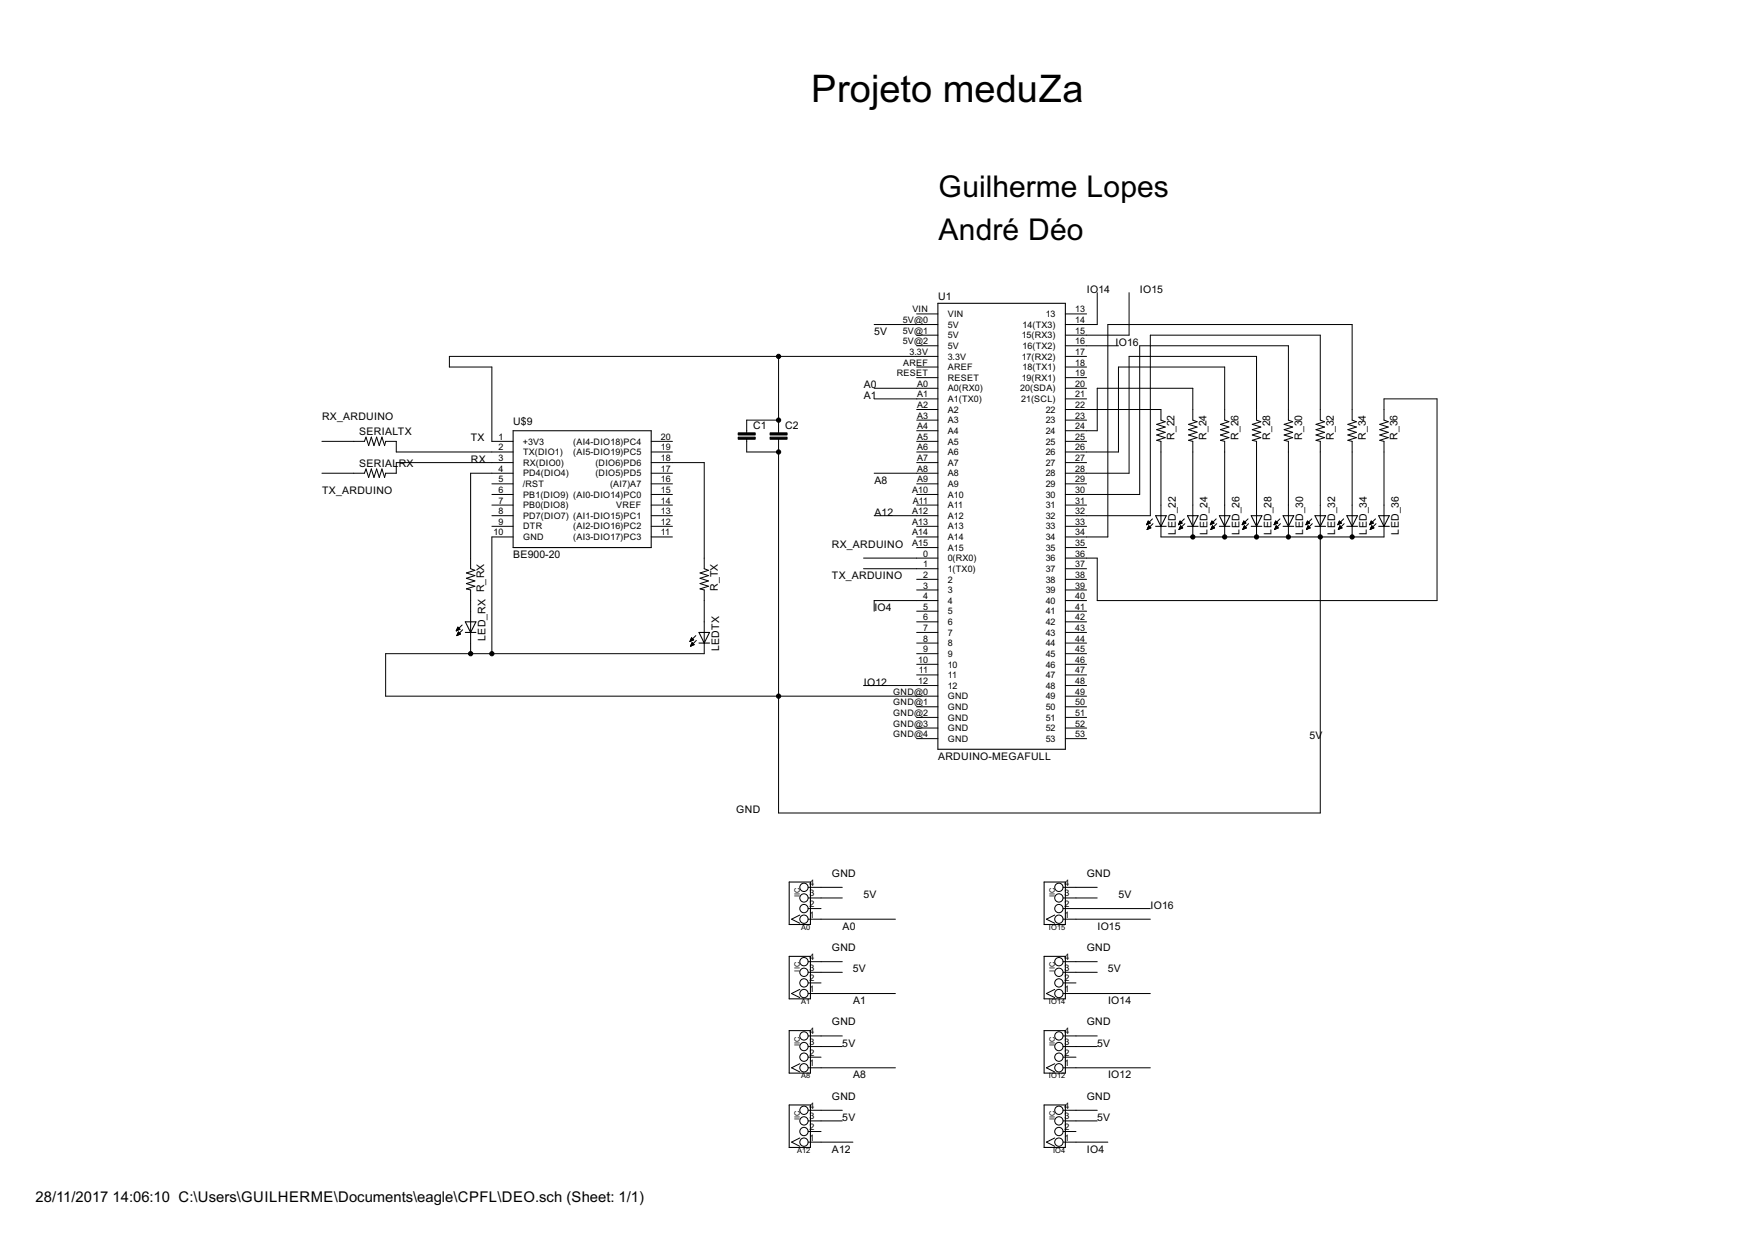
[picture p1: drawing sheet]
<svg xmlns="http://www.w3.org/2000/svg" width="420mm" height="297mm" viewBox="0 0 420 297" stroke-linecap="round" stroke-linejoin="round" font-family="sans-serif">
<g fill="none" stroke="#000" stroke-width=".25">
<path d="M224.3 72.5h30.5v106.7h-30.5zM122.7 103h33v28h-33zM276.4 123.3h2.5l-1.3 2.6zM276.4 125.9h2.5M284 125.9h2.5M284 123.3h2.5l-1.3 2.6zM291.6 125.9h2.5M291.6 123.3h2.5l-1.2 2.6zM299.2 125.9h2.6M299.2 123.3h2.6l-1.3 2.6zM306.8 125.9h2.6M306.8 123.3h2.6l-1.3 2.6z"/>
<path d="M314.5 125.9h2.5M314.5 123.3h2.5l-1.3 2.6zM322.1 125.9h2.5M322.1 123.3h2.5l-1.3 2.6zM329.7 125.9h2.5M329.7 123.3h2.5l-1.2 2.6zM111.3 148.7h2.5l-1.3 2.6zM111.3 151.3h2.5M167.2 151.3h2.5l-1.3 2.5zM167.2 153.8h2.5M188.7 210.9h5.1v10.2h-5.1zM249.7 210.9h5.1v10.2h-5.1z"/>
<path d="M188.7 228.7h5.1v10.2h-5.1zM249.7 228.7h5.1v10.2h-5.1zM188.7 246.5h5.1v10.1h-5.1zM249.7 246.5h5.1v10.1h-5.1zM188.7 264.3h5.1v10.1h-5.1zM249.7 264.3h5.1v10.1h-5.1z"/>
</g>
<g fill="none" stroke="#000" stroke-width=".24">
<path d="M209 77.6h15.3M219.2 75.1h5.1M254.8 75.1h5M262.4 70v7.6h-7.6M270 70v10.2h-15.2M186.2 85.2v18.3M209 92.9h15.3M209 95.4h15.3M219.2 90.3h5.1M219.2 80.2h5.1M219.2 97.9h5.1M219.2 82.7h5.1"/>
<path d="M219.2 87.8h5.1M224.3 85.2h-116.8v2.6h10.1v17.8h5.1M254.8 97.9h22.8v2.6l1 .4-2 .6 2 .6-2 .7 2 .6-2 .6 2 .7-2 .6 1 .3v22.8h53.4v-22.8l-1.1-.3 2.1-.6-2.1-.7 2.1-.6-2.1-.6 2.1-.7-2.1-.6 2.1-.6-1-.4v-5.1h12.6v48.2h-81.2v-10.1h-7.6M254.8 90.3h5M254.8 92.9h5M254.8 95.4h5M254.8 82.7h12.7M254.8 85.2h5M254.8 87.8h5M77 105.6h10.1l.4-1.1 .7 2.1 .6-2.1 .6 2.1 .7-2.1 .6 2.1 .6-2.1 .7 2.1 .2-1h2.6v2.5h27.9M117.6 115.7h5.1M117.6 118.3h5.1"/>
<path d="M122.7 110.6h-27.9v2.6h-2.6l-.2 1-.7-2-.6 2-.6-2-.7 2-.6-2-.6 2-.7-2-.4 1h-10.1M122.7 113.2h-10.2v22.8l1.1 .4-2.1 .6 2.1 .7-2.1 .6 2.1 .6-2.1 .7 2.1 .6-2.1 .6 1 .3v15.2M155.7 105.6h5.1M155.7 108.1h5.1M155.7 110.6h12.7v25.4l1 .4-2 .6 2 .7-2 .6 2 .6-2 .7 2 .6-2 .6 1 .3v15.2h-76.2v10.2h132.1M155.7 113.2h5.1M155.7 115.7h5.1M155.7 118.3h5.1M178.6 105.1v3h7.6M186.2 105.1v89.3h129.5v-88.8l-1-.3 2-.6-2-.7 2-.6-2-.6 2-.7-2-.6 2-.6-1-.4v-20.3h-40.6v43.1h-20.3M186.2 100.5h-7.6v3M209 113.2h15.3"/>
<path d="M219.2 105.6h5.1M219.2 108.1h5.1M219.2 110.6h5.1M219.2 115.7h5.1M219.2 118.3h5.1M219.2 100.5h5.1M219.2 103h5.1M254.8 105.6h5M254.8 108.1h12.7v-20.3h25.4v12.7l1 .4-2.1 .6 2.1 .6-2.1 .7 2.1 .6-2.1 .6 2.1 .7-2.1 .6 1.1 .3v22.8M254.8 110.6h5M254.8 113.2h15.2v-28h30.5v15.3l1 .4-2 .6 2 .6-2 .7 2 .6-2 .6 2 .7-2 .6 1 .3v22.8M254.8 115.7h5"/>
<path d="M254.8 118.3h17.7v-35.6h35.6v17.8l1 .4-2 .6 2 .6-2 .7 2 .6-2 .6 2 .7-2 .6 1 .3v22.8M254.8 103h7.6v-10.1h22.8v7.6l1.1 .4-2.1 .6 2.1 .6-2.1 .7 2.1 .6-2.1 .6 2.1 .7-2.1 .6 1 .3v22.8M254.8 100.5h5M117.6 120.8h5.1M117.6 125.9h5.1M117.6 123.3h5.1M122.7 128.4h-5.1v27.9M155.7 120.8h5.1M155.7 125.9h5.1M155.7 128.4h5.1M155.7 123.3h5.1M206.5 136h17.8"/>
<path d="M206.5 133.5h17.8M209 123.3h15.3M219.2 120.8h5.1M219.2 125.9h5.1M219.2 128.4h5.1M219.2 131h5.1M219.2 138.6h5.1M254.8 120.8h5M254.8 125.9h5M254.8 128.4h10.1v-50.8h58.4v22.9l1.1 .4-2.1 .6 2.1 .6-2.1 .7 2.1 .6-2.1 .6 2.1 .7-2.1 .6 1 .3v22.8M254.8 131h5M254.8 136h5"/>
<path d="M254.8 138.6h5M274.2 125.4h.1M274.3 125.3h.3M274.3 125.2h.6M274.3 126.6h.1M274.4 126.5h.2M274.4 125.1h.6M274.4 124.9h.5M274.4 126.4h.5M274.5 124.8h.3M274.5 126.3h.7M274.5 124.7h.2"/>
<path d="M274.5 126.2h.6M274.6 124.6l.5 .5-.9 .4zM274.6 126h.4M274.6 125.9h.2M274.7 125.8h.1M275.2 126.3l-.5-.5-.4 .8M275.2 126.3l-.9 .3M275.6 124.1l-1.4 1.4M275.7 125.2l-1.4 1.4M281.8 125.4h.2M281.9 125.3h.4M281.9 125.2h.6"/>
<path d="M281.9 126.6h.1M282 126.5h.2M282 125.1h.6M282 124.9h.5M282 126.4h.5M282.1 124.8h.3M282.1 126.3h.7M282.2 124.7h.1M282.2 126.2h.5M282.2 126h.4M282.2 124.6l.5 .5-.9 .4zM282.3 125.9h.2"/>
<path d="M282.3 125.8h.1M282.3 125.8l.5 .5-.9 .3zM283.2 124.1l-1.4 1.4M283.3 125.2l-1.4 1.4M289.5 125.4h.1M289.5 125.3h.4M289.6 125.2h.6M289.6 126.6h.1M289.6 125.1h.7M289.6 126.5h.3M289.7 124.9h.5M289.7 126.4h.4"/>
<path d="M289.7 124.8h.3M289.7 126.3h.7M289.8 124.7h.1M289.8 126.2h.5M289.8 126h.4M289.8 124.6l.5 .5-.9 .4zM289.9 125.9h.2M289.9 125.8h.1M290.4 126.3l-.5-.5-.3 .8M290.4 126.3l-.8 .3M290.8 124.1l-1.4 1.4M291 125.2l-1.4 1.4"/>
<path d="M297.1 125.4h.1M297.1 125.3h.4M297.2 125.2h.6M297.2 126.6h.1M297.2 125.1h.7M297.2 126.5h.3M297.3 124.9h.5M297.3 126.4h.5M297.3 124.8h.3M297.3 126.3h.7M297.4 124.7h.1M297.4 126.2h.6"/>
<path d="M297.4 126h.4M297.4 124.6l.5 .5-.8 .4zM297.5 125.9h.2M297.5 125.8h.1M297.6 125.8l.5 .5-.9 .3zM298.4 124.1l-1.3 1.4M298.6 125.2l-1.4 1.4M304.7 125.4h.1M304.8 125.3h.3M304.8 125.2h.6M304.8 126.6h.1M304.8 125.1h.7"/>
<path d="M304.8 126.5h.3M304.9 124.9h.5M304.9 126.4h.5M304.9 124.8h.4M304.9 126.3h.7M305 124.7h.1M305 126.2h.6M305.1 126h.4M305.1 124.6l.5 .5-.9 .4zM305.1 125.9h.2M305.2 125.8h.1M305.7 126.3l-.5-.5-.4 .8"/>
<path d="M305.7 126.3l-.9 .3M306.1 124.1l-1.4 1.4M306.2 125.2l-1.4 1.4M312.3 125.4h.1M312.4 125.3h.3M312.4 125.2h.6M312.4 126.6h.1M312.5 125.1h.6M312.5 126.5h.2M312.5 124.9h.5M312.5 126.4h.5M312.6 124.8h.3"/>
<path d="M312.6 126.3h.7M312.6 124.7h.2M312.6 126.2h.6M312.7 126h.4M312.7 124.6l.5 .5-.9 .4zM312.7 125.9h.2M312.8 125.8h.1M312.8 125.8l.5 .5-.9 .3zM313.7 124.1l-1.4 1.4M313.8 125.2l-1.4 1.4M319.9 125.4h.2M320 125.3h.3"/>
<path d="M320 125.2h.6M320 126.6h.1M320.1 125.1h.6M320.1 126.5h.2M320.1 124.9h.5M320.1 126.4h.5M320.2 124.8h.3M320.2 126.3h.7M320.2 126.2h.6M320.3 124.7h.1M320.3 126h.4M320.3 124.6l.5 .5-.9 .4z"/>
<path d="M320.3 125.9h.3M320.4 125.8h.1M320.4 125.8l.5 .5-.9 .3zM321.3 124.1l-1.4 1.4M321.4 125.2l-1.4 1.4M327.6 125.4h.1M327.6 125.3h.4M327.7 125.2h.6M327.7 126.6h.1M327.7 125.1h.7M327.7 126.5h.2M327.8 124.9h.5"/>
<path d="M327.8 126.4h.4M327.8 124.8h.3M327.8 126.3h.7M327.9 126.2h.5M327.9 124.7h.1M327.9 126h.4M327.9 124.6l.5 .5-.9 .4zM328 125.9h.2M328 125.8h.1M328 125.8l.5 .5-.8 .3zM328.9 124.1l-1.4 1.4M329.1 125.2l-1.4 1.4"/>
<path d="M109.1 150.9h.1M109.2 150.7h.2M109.2 150.6h.5M109.3 150.5h.7M109.3 152h.1M109.3 150.4h.6M109.3 151.8h.4M109.4 150.3h.4M109.4 151.7h.6M109.4 150.2h.2M109.4 151.6h.7M109.5 150h.1"/>
<path d="M109.5 151.5h.5M109.5 150l.5 .5-.9 .4zM109.5 151.4h.3M109.6 151.2h.1M109.6 151.1l.5 .5-.9 .4zM110.5 149.5l-1.4 1.4M110.6 150.6l-1.4 1.4M165 153.4h.1M165 153.3h.3M165.1 153.2h.5M165.1 153h.8M165.1 154.5h.2"/>
<path d="M165.2 154.4h.4M165.2 152.9h.6M165.2 152.8h.4M165.2 154.2h.6M165.3 154.1h.6M165.3 152.7h.2M165.4 152.6h.1M165.4 154h.4M165.4 152.5l.5 .5-.9 .4zM165.4 153.9h.3M165.5 153.8h.1M165.5 153.7l.5 .5-.9 .4z"/>
<path d="M166.4 152l-1.4 1.4M166.5 153.2l-1.4 1.4M219.2 151.3h5.1M219.2 141.1h5.1M219.2 146.2h5.1M219.2 148.7h5.1M219.2 153.8h5.1M219.2 156.3h5.1M219.2 158.9h5.1M224.3 143.6h-15.3v2.6M254.8 151.3h5M254.8 141.1h5"/>
<path d="M254.8 143.6h5M254.8 146.2h5M254.8 148.7h5M254.8 153.8h5M254.8 156.3h5M254.8 158.9h5M206.5 164h17.8M219.2 176.7h5.1M219.2 161.4h5.1M219.2 169h5.1M219.2 171.6h5.1M219.2 174.1h5.1"/>
<path d="M254.8 176.7h5M254.8 161.4h5M254.8 164h5M254.8 166.5h5M254.8 169h5M254.8 171.6h5M254.8 174.1h5M191.3 218.8l-2 1 2 1M193.3 219.8h20.8M193.3 217.3h3M193.3 214.8h8.1M193.3 212.2h8.1"/>
<path d="M252.2 218.8l-2 1 2 1M254.2 219.8h20.9M254.2 217.3h20.9M254.2 214.8h8.2M254.2 212.2h8.2M191.3 236.6l-2 1 2 1M193.3 237.6h20.8M193.3 235.1h3M193.3 232.5h8.1M193.3 230h8.1M252.2 236.6l-2 1 2 1M254.2 237.6h20.9"/>
<path d="M254.2 235.1h3.1M254.2 232.5h8.2M254.2 230h8.2M191.3 254.4l-2 1 2 1M193.3 255.4h20.8M193.3 252.8h3M193.3 250.3h8.1M193.3 247.8h8.1M252.2 254.4l-2 1 2 1M254.2 255.4h20.9M254.2 252.8h3.1M254.2 250.3h8.2"/>
<path d="M254.2 247.8h8.2M191.3 272.2l-2 1 2 1M193.3 273.2h10.7M193.3 270.6h3M193.3 268.1h8.1M193.3 265.5h8.1M252.2 272.2l-2 1 2 1M254.2 273.2h10.7M254.2 270.6h3.1M254.2 268.1h8.2M254.2 265.5h8.2"/>
<circle cx="192.3" cy="219.8" r=".99"/>
<circle cx="192.3" cy="217.3" r=".99"/>
<circle cx="192.3" cy="214.8" r=".99"/>
<circle cx="192.3" cy="212.2" r=".99"/>
<circle cx="253.2" cy="217.3" r=".99"/>
<circle cx="253.2" cy="212.2" r=".99"/>
<circle cx="253.2" cy="219.8" r=".99"/>
<circle cx="253.2" cy="214.8" r=".99"/>
<circle cx="192.3" cy="237.6" r=".99"/>
<circle cx="192.3" cy="232.5" r=".99"/>
<circle cx="192.3" cy="235.1" r=".99"/>
<circle cx="192.3" cy="230" r=".99"/>
<circle cx="253.2" cy="237.6" r=".99"/>
<circle cx="253.2" cy="235.1" r=".99"/>
<circle cx="253.2" cy="232.5" r=".99"/>
<circle cx="253.2" cy="230" r=".99"/>
<circle cx="192.3" cy="252.8" r=".99"/>
<circle cx="192.3" cy="255.4" r=".99"/>
<circle cx="192.3" cy="250.3" r=".99"/>
<circle cx="192.3" cy="247.8" r=".99"/>
<circle cx="253.2" cy="255.4" r=".99"/>
<circle cx="253.2" cy="250.3" r=".99"/>
<circle cx="253.2" cy="247.8" r=".99"/>
<circle cx="253.2" cy="252.8" r=".99"/>
<circle cx="192.3" cy="265.5" r=".99"/>
<circle cx="192.3" cy="273.2" r=".99"/>
<circle cx="192.3" cy="270.6" r=".99"/>
<circle cx="192.3" cy="268.1" r=".99"/>
<circle cx="253.2" cy="270.6" r=".99"/>
<circle cx="253.2" cy="268.1" r=".99"/>
<circle cx="253.2" cy="273.2" r=".99"/>
<circle cx="253.2" cy="265.5" r=".99"/>
</g>
<path d="M176.5 104.5h4.1v.6h-4.1zM176.5 103.5h4.1v.5h-4.1zM184.1 104.5h4.1v.6h-4.1zM184.1 103.5h4.1v.5h-4.1z" fill="#000" stroke="#000" stroke-width=".24"/>
<g fill="#000" stroke="#000" stroke-width=".24">
<circle cx="186.2" cy="85.2" r=".51"/>
<circle cx="186.2" cy="100.5" r=".51"/>
<circle cx="186.2" cy="108.1" r=".51"/>
<circle cx="285.2" cy="128.4" r=".51"/>
<circle cx="292.9" cy="128.4" r=".51"/>
<circle cx="300.5" cy="128.4" r=".51"/>
<circle cx="308.1" cy="128.4" r=".51"/>
<circle cx="315.7" cy="128.4" r=".51"/>
<circle cx="323.3" cy="128.4" r=".51"/>
<circle cx="112.5" cy="156.3" r=".51"/>
<circle cx="117.6" cy="156.3" r=".51"/>
<circle cx="186.2" cy="166.5" r=".51"/>
</g>
<text font-size="10.2" x="194" y="24.3">Projeto meduZa</text>
<g font-size="8">
<text x="224.4" y="47.1">Guilherme Lopes</text>
<text x="224.4" y="57.3">André Déo</text>
</g>
<g font-size="4">
<text x="8.5" y="287.5">28/11/2017</text>
<text x="26.9" y="287.5">14:06:10 C:\Users\GUILHERME\Documents\eagle\CPFL\DEO.sch (Sheet: 1/1)</text>
</g>
<g font-size="2.8">
<text x="224.3" y="71.8">U1</text>
<text x="259.9" y="70">IO</text>
<text x="262.7" y="70">14</text>
<text x="272.6" y="70">IO15</text>
<text x="209" y="80.2">5V</text>
<text x="266.7" y="82.7">IO16</text>
<text x="206.6" y="92.9">A0</text>
<text x="206.6" y="95.4">A1</text>
<text x="77" y="100.5">RX_ARDUINO</text>
<text x="122.7" y="101.7">U$9</text>
<text x="85.9" y="104.1">SERIALTX</text>
<text x="112.6" y="105.6">TX</text>
<text x="180.1" y="102.6">C1</text>
<text x="187.8" y="102.6">C2</text>
<text x="280.9" y="105.2" transform="rotate(-90 280.9 105.2)">R_22</text>
<text x="288.5" y="105.2" transform="rotate(-90 288.5 105.2)">R_24</text>
<text x="296.1" y="105.2" transform="rotate(-90 296.1 105.2)">R_26</text>
<text x="303.8" y="105.2" transform="rotate(-90 303.8 105.2)">R_28</text>
<text x="311.4" y="105.2" transform="rotate(-90 311.4 105.2)">R_30</text>
<text x="319" y="105.2" transform="rotate(-90 319 105.2)">R_32</text>
<text x="326.6" y="105.2" transform="rotate(-90 326.6 105.2)">R_34</text>
<text x="334.2" y="105.2" transform="rotate(-90 334.2 105.2)">R_36</text>
<text x="85.9" y="111.7">SERIAL</text>
<text x="95.3" y="111.7">RX</text>
<text x="112.6" y="110.6">RX</text>
<text x="77" y="118.3">TX_ARDUINO</text>
<text x="209.1" y="115.7">A8</text>
<text x="209.1" y="123.3">A12</text>
<text x="198.9" y="130.9">RX_ARDUINO</text>
<text x="281.2" y="127.9" transform="rotate(-90 281.2 127.9)">LED_22</text>
<text x="288.8" y="127.9" transform="rotate(-90 288.8 127.9)">LED_24</text>
<text x="296.4" y="127.9" transform="rotate(-90 296.4 127.9)">LED_26</text>
<text x="304" y="127.9" transform="rotate(-90 304 127.9)">LED_28</text>
<text x="311.7" y="127.9" transform="rotate(-90 311.7 127.9)">LED_30</text>
<text x="319.3" y="127.9" transform="rotate(-90 319.3 127.9)">LED_32</text>
<text x="326.9" y="127.9" transform="rotate(-90 326.9 127.9)">LED_34</text>
<text x="334.5" y="127.9" transform="rotate(-90 334.5 127.9)">LED_36</text>
<text x="122.7" y="133.5">BE900-20</text>
<text x="171.7" y="141.4" transform="rotate(-90 171.7 141.4)">R_TX</text>
<text x="198.9" y="138.6">TX_ARDUINO</text>
<text x="209.1" y="146.2">IO4</text>
<text x="116.1" y="153.3" transform="rotate(-90 116.1 153.3)">LED_RX R_RX</text>
<text x="172" y="155.8" transform="rotate(-90 172 155.8)">LEDTX</text>
<text x="206.6" y="164">IO12</text>
<text x="313.2" y="176.7">5V</text>
<text x="224.3" y="181.7">ARDUINO-MEGAFULL</text>
<text x="176.1" y="194.4">GND</text>
<text x="198.9" y="209.7">GND</text>
<text x="259.9" y="209.7">GND</text>
<text x="206.5" y="214.8">5V</text>
<text x="267.5" y="214.8">5V</text>
<text x="275.1" y="217.3">IO16</text>
<text x="198.9" y="227.4">GND</text>
<text x="201.5" y="222.4">A0</text>
<text x="259.9" y="227.4">GND</text>
<text x="262.4" y="222.4">IO15</text>
<text x="204" y="232.5">5V</text>
<text x="264.9" y="232.5">5V</text>
<text x="198.9" y="245.2">GND</text>
<text x="204" y="240.1">A1</text>
<text x="259.9" y="245.2">GND</text>
<text x="265" y="240.1">IO14</text>
<text x="201.4" y="250.3">5V</text>
<text x="262.4" y="250.3">5V</text>
<text x="204" y="257.9">A8</text>
<text x="265" y="257.9">IO12</text>
<text x="198.9" y="263">GND</text>
<text x="259.9" y="263">GND</text>
<text x="201.4" y="268.1">5V</text>
<text x="262.4" y="268.1">5V</text>
<text x="198.9" y="275.7">A12</text>
<text x="259.9" y="275.7">IO4</text>
</g>
<g font-size="2.4">
<text x="215.9" y="77.3">5V@0</text>
<text x="218.2" y="74.7">VIN</text>
<text x="226.7" y="75.8">VIN</text>
<text x="250.1" y="75.8">13</text>
<text x="257.1" y="74.7">13</text>
<text x="257.1" y="77.3">14</text>
<text x="215.9" y="79.8">5V@1</text>
<text x="215.9" y="82.3">5V@2</text>
<text x="226.6" y="78.4">5V</text>
<text x="226.6" y="80.9">5V</text>
<text x="226.6" y="83.5">5V</text>
<text x="244.3" y="80.9">15(RX3)</text>
<text x="244.6" y="83.5">16(TX2)</text>
<text x="244.6" y="78.4">14(TX3)</text>
<text x="257.1" y="82.3">16</text>
<text x="257.1" y="79.8">15</text>
<text x="214.5" y="90">RESET</text>
<text x="216" y="87.4">AREF</text>
<text x="217.5" y="84.9">3.3V</text>
<text x="226.6" y="86">3.3V</text>
<text x="226.7" y="88.5">AREF</text>
<text x="244.3" y="86">17(RX2)</text>
<text x="244.6" y="88.5">18(TX1)</text>
<text x="257.1" y="84.9">17</text>
<text x="257.1" y="87.4">18</text>
<text x="257.1" y="90">19</text>
<text x="219.3" y="92.5">A0</text>
<text x="219.3" y="95">A1</text>
<text x="226.7" y="91.1">RESET</text>
<text x="226.7" y="93.6">A0(RX0)</text>
<text x="244" y="93.6">20(SDA)</text>
<text x="244.3" y="91.1">19(RX1)</text>
<text x="257.1" y="95">21</text>
<text x="257.1" y="92.5">20</text>
<text x="219.3" y="97.6">A2</text>
<text x="219.3" y="100.1">A3</text>
<text x="226.7" y="96.2">A1(TX0)</text>
<text x="226.7" y="98.7">A2</text>
<text x="226.7" y="101.2">A3</text>
<text x="244.2" y="96.2">21(SCL)</text>
<text x="250.1" y="98.7">22</text>
<text x="250.1" y="101.2">23</text>
<text x="257.1" y="97.6">22</text>
<text x="257.1" y="100.1">23</text>
<text x="119.2" y="105.2">1</text>
<text x="119.2" y="107.7">2</text>
<text x="125" y="106.3">+3V3</text>
<text x="137.1" y="106.3">(AI4-DIO18)PC4</text>
<text x="158.1" y="105.2">20</text>
<text x="158.1" y="107.7">19</text>
<text x="219.3" y="102.7">A4</text>
<text x="219.3" y="105.2">A5</text>
<text x="219.3" y="107.7">A6</text>
<text x="226.7" y="103.8">A4</text>
<text x="226.7" y="106.3">A5</text>
<text x="250.1" y="103.8">24</text>
<text x="250.1" y="106.3">25</text>
<text x="257.1" y="102.7">24</text>
<text x="257.1" y="105.2">25</text>
<text x="257.1" y="107.7">26</text>
<text x="119.2" y="110.3">3</text>
<text x="119.2" y="112.8">4</text>
<text x="125.1" y="108.9">TX(DIO1)</text>
<text x="125.1" y="111.4">RX(DIO0)</text>
<text x="125.1" y="113.9">PD4(DIO4)</text>
<text x="137.1" y="108.9">(AI5-DIO19)PC5</text>
<text x="142.4" y="111.4">(DIO6)PD6</text>
<text x="142.4" y="113.9">(DIO5)PD5</text>
<text x="158.1" y="110.3">18</text>
<text x="158.1" y="112.8">17</text>
<text x="219.3" y="110.3">A7</text>
<text x="219.3" y="112.8">A8</text>
<text x="226.7" y="108.9">A6</text>
<text x="226.7" y="111.4">A7</text>
<text x="226.7" y="113.9">A8</text>
<text x="250.1" y="108.9">26</text>
<text x="250.1" y="111.4">27</text>
<text x="250.1" y="113.9">28</text>
<text x="257.1" y="110.3">27</text>
<text x="257.1" y="112.8">28</text>
<text x="119.2" y="115.4">5</text>
<text x="119.2" y="117.9">6</text>
<text x="125" y="116.5">/RST</text>
<text x="125.1" y="119">PB1(DIO9) (AI0-DIO14)PC0</text>
<text x="145.9" y="116.5">(AI7)A7</text>
<text x="158.1" y="115.4">16</text>
<text x="158.1" y="117.9">15</text>
<text x="218.1" y="117.9">A10</text>
<text x="219.3" y="115.4">A9</text>
<text x="226.7" y="116.5">A9</text>
<text x="226.7" y="119">A10</text>
<text x="250.1" y="116.5">29</text>
<text x="250.1" y="119">30</text>
<text x="257.1" y="115.4">29</text>
<text x="257.1" y="117.9">30</text>
<text x="119.2" y="120.4">7</text>
<text x="119.2" y="125.5">9</text>
<text x="119.2" y="123">8</text>
<text x="125.1" y="121.6">PB0(DIO8)</text>
<text x="125.1" y="124.1">PD7(DIO7) (AI1-DIO15)PC1</text>
<text x="147.4" y="121.6">VREF</text>
<text x="158.1" y="123">13</text>
<text x="158.1" y="125.5">12</text>
<text x="158.1" y="120.4">14</text>
<text x="218.1" y="123">A12</text>
<text x="218.1" y="125.5">A13</text>
<text x="218.3" y="120.4">A11</text>
<text x="226.7" y="121.6">A11</text>
<text x="226.7" y="124.1">A12</text>
<text x="250.1" y="121.6">31</text>
<text x="250.1" y="124.1">32</text>
<text x="257.1" y="120.4">31</text>
<text x="257.1" y="123">32</text>
<text x="257.1" y="125.5">33</text>
<text x="118" y="128.1">10</text>
<text x="125.1" y="126.6">DTR</text>
<text x="125.1" y="129.2">GND</text>
<text x="137.1" y="126.6">(AI2-DIO16)PC2</text>
<text x="137.1" y="129.2">(AI3-DIO17)PC3</text>
<text x="158.1" y="128.1">11</text>
<text x="218.1" y="128.1">A14</text>
<text x="218.1" y="130.6">A15</text>
<text x="226.7" y="126.6">A13</text>
<text x="226.7" y="129.2">A14</text>
<text x="226.7" y="131.7">A15</text>
<text x="250.1" y="126.6">33</text>
<text x="250.1" y="129.2">34</text>
<text x="250.1" y="131.7">35</text>
<text x="257.1" y="128.1">34</text>
<text x="257.1" y="130.6">35</text>
<text x="220.8" y="135.7">1</text>
<text x="220.8" y="133.1">0</text>
<text x="226.6" y="136.8">1(TX0)</text>
<text x="226.6" y="134.2">0(RX0)</text>
<text x="250.1" y="134.2">36</text>
<text x="250.1" y="136.8">37</text>
<text x="257.1" y="133.1">36</text>
<text x="257.1" y="135.7">37</text>
<text x="220.8" y="138.2">2</text>
<text x="220.8" y="140.8">3</text>
<text x="220.8" y="143.3">4</text>
<text x="226.6" y="139.3">2</text>
<text x="226.6" y="141.9">3</text>
<text x="250.1" y="139.3">38</text>
<text x="250.1" y="141.9">39</text>
<text x="257.1" y="138.2">38</text>
<text x="257.1" y="143.3">40</text>
<text x="257.1" y="140.8">39</text>
<text x="220.8" y="145.8">5</text>
<text x="220.8" y="148.4">6</text>
<text x="226.6" y="144.4">4</text>
<text x="226.6" y="146.9">5</text>
<text x="226.6" y="149.5">6</text>
<text x="250.1" y="144.4">40</text>
<text x="250.1" y="146.9">41</text>
<text x="250.1" y="149.5">42</text>
<text x="257.1" y="145.8">41</text>
<text x="257.1" y="148.4">42</text>
<text x="220.8" y="150.9">7</text>
<text x="220.8" y="153.4">8</text>
<text x="220.8" y="156">9</text>
<text x="226.6" y="152">7</text>
<text x="226.6" y="154.6">8</text>
<text x="250.1" y="152">43</text>
<text x="250.1" y="154.6">44</text>
<text x="257.1" y="150.9">43</text>
<text x="257.1" y="153.4">44</text>
<text x="257.1" y="156">45</text>
<text x="219.6" y="158.5">10</text>
<text x="219.7" y="161.1">11</text>
<text x="226.6" y="157.1">9</text>
<text x="226.6" y="159.6">10</text>
<text x="250.1" y="157.1">45</text>
<text x="250.1" y="159.6">46</text>
<text x="257.1" y="158.5">46</text>
<text x="257.1" y="161.1">47</text>
<text x="213.6" y="166.1">GND@0</text>
<text x="219.6" y="163.6">12</text>
<text x="226.6" y="162.2">11</text>
<text x="226.6" y="164.7">12</text>
<text x="226.7" y="167.3">GND</text>
<text x="250.1" y="162.2">47</text>
<text x="250.1" y="164.7">48</text>
<text x="250.1" y="167.3">49</text>
<text x="257.1" y="163.6">48</text>
<text x="257.1" y="166.1">49</text>
<text x="213.6" y="168.7">GND@1</text>
<text x="213.6" y="171.2">GND@2</text>
<text x="213.6" y="173.8">GND@3</text>
<text x="226.7" y="169.8">GND</text>
<text x="226.7" y="172.3">GND</text>
<text x="250.1" y="172.3">51</text>
<text x="250.1" y="169.8">50</text>
<text x="257.1" y="173.8">52</text>
<text x="257.1" y="171.2">51</text>
<text x="257.1" y="168.7">50</text>
<text x="213.6" y="176.3">GND@4</text>
<text x="226.7" y="177.4">GND</text>
<text x="226.7" y="174.9">GND</text>
<text x="250.1" y="177.4">53</text>
<text x="250.1" y="174.9">52</text>
<text x="257.1" y="176.3">53</text>
<text x="193.6" y="214.4">3</text>
<text x="193.6" y="211.9">4</text>
<text x="254.6" y="214.4">3</text>
<text x="254.6" y="211.9">4</text>
<text x="193.6" y="219.5">1</text>
<text x="193.6" y="216.9">2</text>
<text x="254.6" y="219.5">1</text>
<text x="254.6" y="216.9">2</text>
<text x="193.6" y="232.2">3</text>
<text x="193.6" y="229.6">4</text>
<text x="254.6" y="232.2">3</text>
<text x="254.6" y="229.6">4</text>
<text x="193.6" y="237.3">1</text>
<text x="193.6" y="234.7">2</text>
<text x="254.6" y="237.3">1</text>
<text x="254.6" y="234.7">2</text>
<text x="193.6" y="249.9">3</text>
<text x="193.6" y="247.4">4</text>
<text x="254.6" y="249.9">3</text>
<text x="254.6" y="247.4">4</text>
<text x="193.6" y="255">1</text>
<text x="193.6" y="252.5">2</text>
<text x="254.6" y="255">1</text>
<text x="254.6" y="252.5">2</text>
<text x="193.6" y="267.7">3</text>
<text x="193.6" y="265.2">4</text>
<text x="254.6" y="267.7">3</text>
<text x="254.6" y="265.2">4</text>
<text x="193.6" y="272.8">1</text>
<text x="193.6" y="270.3">2</text>
<text x="254.6" y="272.8">1</text>
<text x="254.6" y="270.3">2</text>
</g>
<g font-size="2">
<text x="191.3" y="214.6" transform="rotate(-90 191.3 214.6)">IIC</text>
<text x="252.2" y="214.6" transform="rotate(-90 252.2 214.6)">IIC</text>
<text x="191.6" y="222.4">A0</text>
<text x="250.8" y="222.4">IO15</text>
<text x="191.3" y="232.4" transform="rotate(-90 191.3 232.4)">IIC</text>
<text x="252.2" y="232.4" transform="rotate(-90 252.2 232.4)">IIC</text>
<text x="191.6" y="240.1">A1</text>
<text x="250.8" y="240.1">IO14</text>
<text x="191.3" y="250.2" transform="rotate(-90 191.3 250.2)">IIC</text>
<text x="252.2" y="250.2" transform="rotate(-90 252.2 250.2)">IIC</text>
<text x="191.6" y="257.9">A8</text>
<text x="250.8" y="257.9">IO12</text>
<text x="191.3" y="268" transform="rotate(-90 191.3 268)">IIC</text>
<text x="252.2" y="268" transform="rotate(-90 252.2 268)">IIC</text>
<text x="190.6" y="275.7">A12</text>
<text x="251.8" y="275.7">IO4</text>
</g>
</svg>
